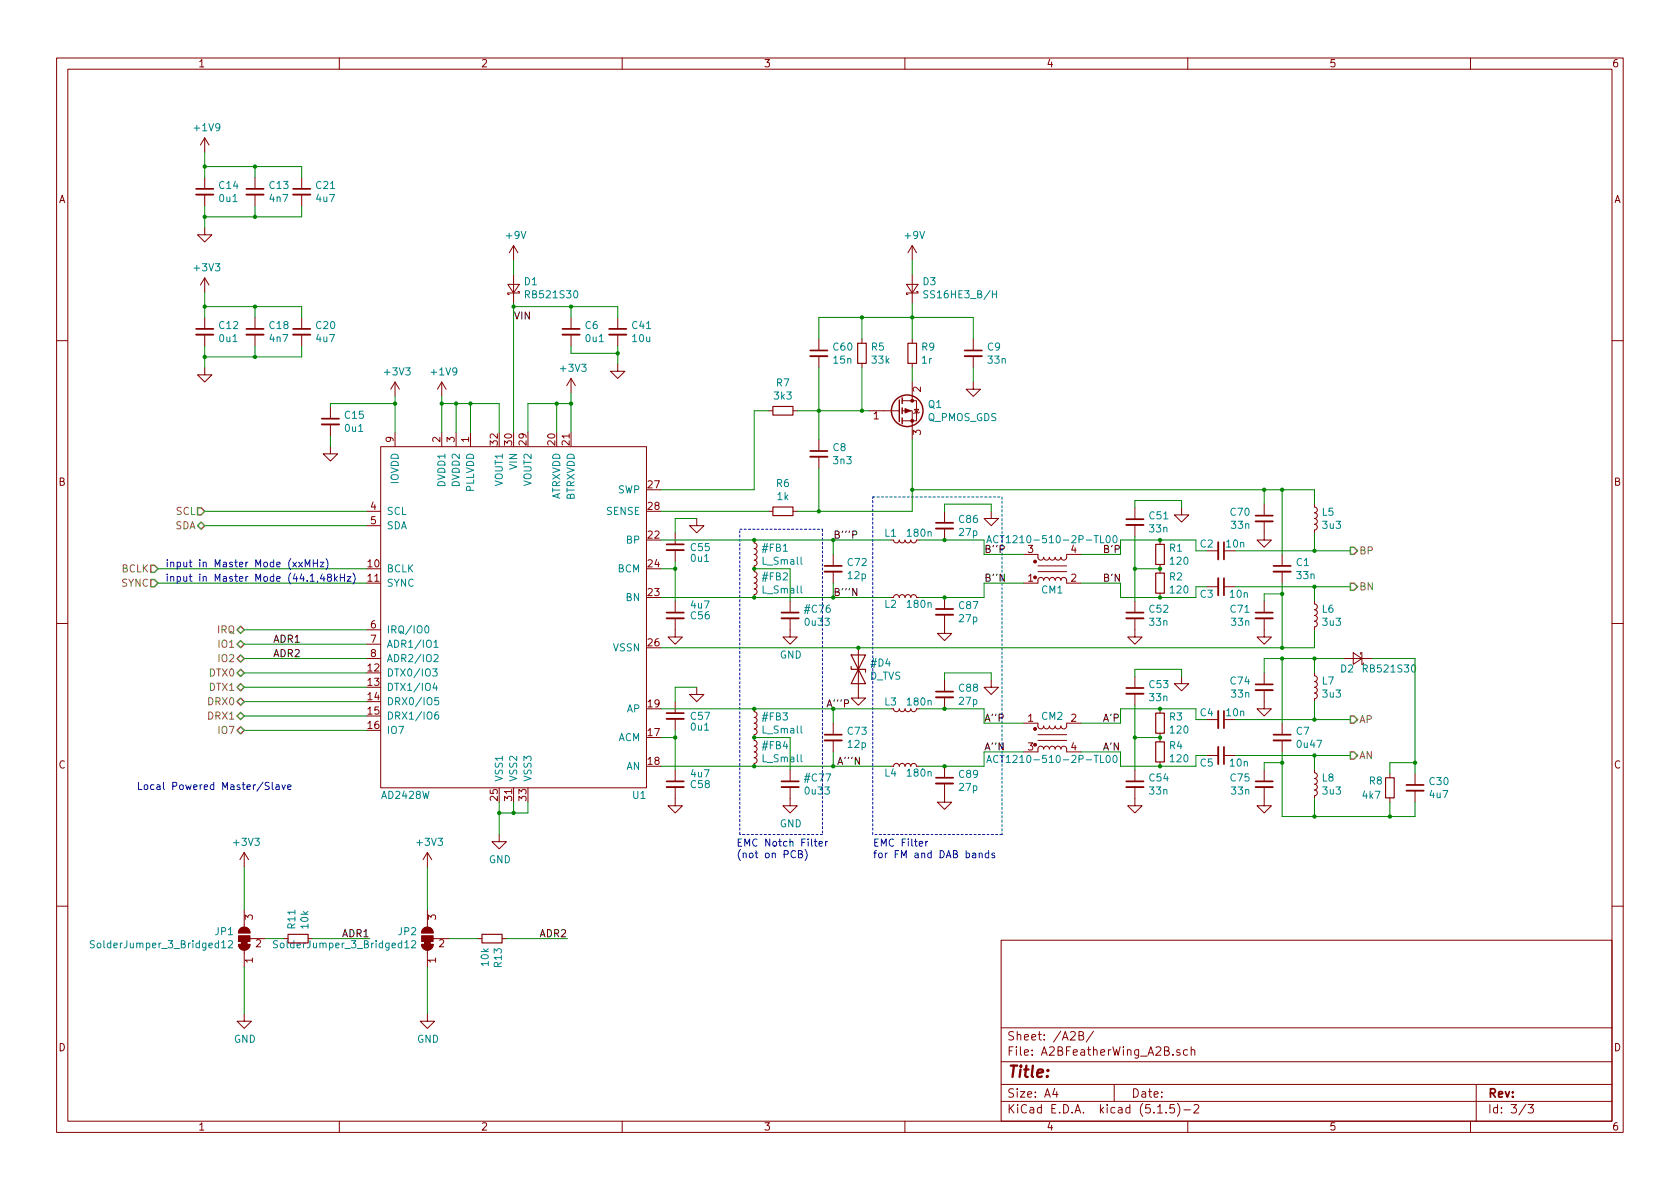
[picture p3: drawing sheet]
<svg xmlns="http://www.w3.org/2000/svg" width="297mm" height="210mm" viewBox="0 0 297 210" stroke-linecap="round" stroke-linejoin="round" font-family="sans-serif">
<g fill="none" stroke="#840000" stroke-width=".18">
<path d="M10 10.3h277v189.9h-277zM12 12.2h273v186.1h-273zM60 10.3v1.9M110 10.3v1.9M160 10.3v1.9M210 10.3v1.9M260 10.3v1.9M36.2 24.4l-.8 1.2M36.2 24.4v2.5M36.2 31.4v2M36.2 34.4v2M36.2 24.4l.8 1.2"/>
<path d="M45.1 31.4v2M45.1 34.4v2M53.3 31.4v2M53.3 34.4v2M36.2 40.3v1.2h1.3l-1.3 1.3-1.3-1.3h1.3M36.2 49.1v2.6M36.2 56.1v2.1M36.2 59.2v2M36.2 49.1l-.8 1.3M36.2 49.1l.8 1.3M45.1 56.1v2.1M45.1 59.2v2"/>
<path d="M53.3 56.1v2.1M53.3 59.2v2M89.8 50.3h2l-1 1.5zM90.8 43.4l-.8 1.3M90.8 43.4v2.6M90.8 48.5v5.1M90.8 43.4l.8 1.3M91.6 51.6h.2v.2h-2v.3h.2M101 56.1v2.1M101 59.2v2M109.2 56.1v2.1M109.2 59.2v2"/>
<path d="M144.8 59.9v2.1M152.4 59.9v.8M160.3 50.3h2l-1 1.5zM161.3 43.4v2.6M161.3 48.5v5.1M161.3 59.9v.8M161.3 43.4l-.8 1.3M161.3 43.4l.8 1.3M162.1 51.6h.2v.2h-2v.3h.2M172.1 59.9v2.1M10 60.2h2M36.2 65v1.3h1.3l-1.3 1.3-1.3-1.3h1.3"/>
<path d="M58.4 79v1.3h1.3l-1.3 1.2-1.3-1.2h1.3M58.4 72v2M58.4 75.1v2M67.3 79h47v60.3h-47zM69.8 67.6l-.7 1.2M69.8 67.6v2.5M69.8 76.4v2.6M69.8 67.6l.8 1.2M78.1 67.6l-.8 1.2M78.1 67.6v2.5M78.1 76.4v2.6M78.1 67.6l.8 1.2"/>
<path d="M80.6 76.4v2.6M83.2 76.4v2.6M101 66.9l-.8 1.3M101 66.9v2.6M101 66.9l.7 1.3M109.2 64.4v1.3h1.3l-1.3 1.2-1.3-1.2h1.3M135.9 72.6h.8M140.2 72.6h.8M144.8 63v2M144.8 77.7v2.1M152.4 64.3v.7M153.7 72.6h5.3"/>
<path d="M159.5 72.6h1.8v5.1M159.5 70.9h2.6v3.5h-2.6M161.3 64.3v.7M161.3 67.6v3.3M161.7 72.4h.7l-.3 .6zM162.6 72.9l-.2 .1h-.7l-.2 .1M172.1 67.6v1.2h1.3l-1.3 1.3-1.3-1.3h1.3M172.1 63v2M285 60.2h2M64.8 90.4h2.5M64.8 93h2.5M119.4 94.2v2.1"/>
<path d="M119.4 97.3v2M123.2 91.7v1.3h1.3l-1.3 1.2-1.3-1.2h1.3M133.3 95.5v.5l.4 .1 .2 .3-.2 .4-.4 .2 .4 .1 .2 .3-.2 .5-.4 .1 .4 .2 .2 .2-.2 .5-.4 .2 .4 .1 .2 .3-.2 .4-.4 .2v1l.4 .1 .2 .3-.2 .4-.4 .2 .4 .1 .2 .3-.2 .4-.4 .2 .4 .1 .2 .3-.2 .5-.4 .1 .4 .2 .2 .2-.2 .5-.4 .2v.5M135.9 90.4h.8M140.2 90.4h.8M144.8 80.8v2M147.3 98v2.1M158 95.5l.1 .3 .3 .2 .4-.1 .2-.4 .1 .3 .3 .2 .4-.1 .2-.4 .4 .5 .4-.1 .2-.4 .2 .4 .4 .1 .3-.2 .2-.3M167 90.4v2.1M167 93.5v2M175.3 90.4v1.3h1.2l-1.2 1.3-1.3-1.3h1.3M181 98h2.5v.7l.4 .4 .4-.1 .2-.5 .1 .4 .4 .2 .3-.1 .2-.5 .1 .4 .4 .2 .4-.1 .2-.5 .3 .5h.5l.2-.5 .2 .4 .4 .2 .4-.4v-.7h2.5"/>
<path d="M200.7 89.8v2M200.7 92.8v2.1M205.1 95.5v.8M205.1 99.8v1.5M208.9 89.8v1.3h1.3l-1.3 1.2-1.3-1.2h1.3M213.4 97.4h2M216.4 97.4h2M223.5 92.2v3.3h-1.3l1.3 1.3 1.3-1.3h-1.3M223.5 89.1v2.1M226.7 98v2.1M232.4 89.1v.6l.3 .1 .2 .3-.1 .4-.4 .2 .3 .1 .2 .3-.1 .4-.4 .2 .3 .1 .2 .3-.1 .4-.4 .2 .3 .1 .2 .3-.1 .4-.4 .2v.5M10 110.3h2"/>
<path d="M64.8 111.4h2.5M64.8 113.9h2.5M64.8 116.5h2.5M119.4 109.3v3.3h1.2l-1.2 1.3-1.3-1.3h1.3M119.4 106.3v2M139.7 109.3v3.3h1.3l-1.3 1.3-1.3-1.3h1.3M139.7 106.3v2M147.3 101.1v2M151.8 114.5v8.9h1.2l-1.2 1.3-1.3-1.3h1.3M158 105.7l.1-.4 .3-.1 .4 .1 .2 .4 .1-.4 .3-.1 .4 .1 .2 .4 .1-.4 .3-.1 .5 .1 .1 .4 .2-.4 .4-.1 .4 .2 .1 .3M167 108.7v3.3h1.3l-1.3 1.3-1.3-1.3h1.3M167 105.7v2"/>
<path d="M181 103.1h2.5v-.7l.4-.3 .5 .1 .1 .4 .2-.3 .2-.2 .5 .1 .1 .4 .2-.3 .3-.2 .4 .1 .2 .4 .1-.3 .3-.2 .4 .1 .2 .4 .2-.4 .4-.1 .4 .3v.7h2.5M183.5 101.1h5.1M183.5 100.1h5.1M200.7 109.3v3.3h1.2l-1.2 1.3-1.3-1.3h1.3M200.7 106.3v2M200.7 119.6v2.1M205.1 104.9v.8M208.9 119.6v1.3h1.3l-1.3 1.3-1.3-1.3h1.3M213.4 103.8h2M216.4 103.8h2M223.5 109.3v3.3h-1.3l1.3 1.3 1.3-1.3h-1.3M223.5 106.3v2"/>
<path d="M223.5 119v2M226.7 101.1v2M232.4 119v.5l.3 .1 .2 .3-.1 .4-.4 .2 .3 .1 .2 .3-.1 .5-.4 .1 .3 .2 .2 .2-.1 .5-.4 .1 .3 .2 .2 .3-.1 .4-.4 .2v.5M232.4 106.3v.5l.3 .1 .2 .3-.1 .4-.4 .2 .3 .1 .2 .3-.1 .5-.4 .1 .3 .2 .2 .2-.1 .5-.4 .1 .3 .2 .2 .3-.1 .4-.4 .2v.5M237.5 116.5h5.1M239.3 115.4l1.5 1.1-1.5 1zM240.5 115.7v-.3h.3v2.1h.2v-.3M285 110.3h2M119.4 139.2v3.3h1.2l-1.2 1.3-1.3-1.3h1.3M119.4 124.1v2M119.4 127.1v2.1M119.4 136.1v2.1"/>
<path d="M123.2 121.5v1.3h1.3l-1.3 1.3-1.3-1.3h1.3M133.3 125.3v.6l.4 .1 .2 .3-.2 .4-.4 .2 .4 .1 .2 .3-.2 .4-.4 .2 .4 .1 .2 .3-.2 .4-.4 .2 .4 .1 .2 .3-.2 .4-.4 .2v1l.4 .2 .2 .2-.2 .5-.4 .1 .4 .2 .2 .3-.2 .4-.4 .2 .4 .1 .2 .3-.2 .4-.4 .2 .4 .1 .2 .3-.2 .4-.4 .2v.5M139.7 139.2v3.3h1.3l-1.3 1.3-1.3-1.3h1.3M139.7 136.1v2.1M147.3 127.9v2M147.3 130.9v2.1M158 125.3l.1 .3 .3 .3 .4-.2 .2-.4 .1 .3 .3 .3 .4-.2 .2-.4 .4 .5 .4-.1 .2-.4 .2 .4 .4 .2 .3-.2 .2-.4M158 135.5l.1-.3 .3-.2 .4 .1 .2 .4 .1-.3 .3-.2 .4 .1 .2 .4 .1-.3 .3-.2 .5 .1 .1 .4 .2-.4 .4-.1 .4 .2 .1 .3M167 138.6v3.3h1.3l-1.3 1.2-1.3-1.2h1.3M167 120.3v2M167 123.3v2M167 135.5v2"/>
<path d="M175.3 120.3v1.2h1.2l-1.2 1.3-1.3-1.3h1.3M181 133h2.5v-.7l.4-.4 .5 .2 .1 .4 .2-.4 .2-.2 .5 .2 .1 .4 .2-.4 .3-.2 .4 .2 .2 .4 .1-.4 .3-.2 .4 .2 .2 .4 .2-.5 .4-.1 .4 .4v.7h2.5M181 127.9h2.5v.7l.4 .3 .4-.1 .2-.4 .1 .3 .4 .2 .3-.1 .2-.4 .1 .3 .4 .2 .4-.1 .2-.4 .3 .5 .5-.1 .2-.4 .2 .4 .4 .1 .4-.3v-.7h2.5M183.5 129.9h5.1M183.5 130.9h5.1M200.7 139.2v3.3h1.2l-1.2 1.3-1.3-1.3h1.3M200.7 122.7v2M200.7 136.1v2.1M205.1 125.3v.8M205.1 129.7v1.5M205.1 134.7v.8M213.4 127.2h2"/>
<path d="M213.4 133.6h2M216.4 127.2h2M216.4 133.6h2M223.5 122v3.3h-1.3l1.3 1.3 1.3-1.3h-1.3M223.5 139.2v3.3h-1.3l1.3 1.3 1.3-1.3h-1.3M223.5 136.1v2.1M226.7 127.9v2M226.7 130.9v2.1M232.4 136.1v.5l.3 .2 .2 .3-.1 .4-.4 .2 .3 .1 .2 .3-.1 .4-.4 .2 .3 .1 .2 .3-.1 .4-.4 .2 .3 .1 .2 .3-.1 .4-.4 .2v.5M245.7 136.8v.7M250.2 136.8v2M250.2 139.8v2.1"/>
<path d="M43.2 150.7l-.8 1.3M43.2 150.7v2.6M43.2 150.7l.7 1.3M75.6 150.7l-.8 1.3M75.6 150.7v2.6M75.6 150.7l.7 1.3M88.3 147.6v1.2h1.2l-1.2 1.3-1.3-1.3h1.3M245.7 141.1v.8M10 160.2h2M42.2 167h2a1.02 1.02 0 0 1-1 1 1.02 1.02 0 0 1-1-1zM42.4 164.3a1.02 1.02 0 0 1 1.1-.3 1.02 1.02 0 0 1 .7 1h-2zM43.2 179.3v1.3h1.2l-1.2 1.3-1.3-1.3h1.3"/>
<path d="M43.2 160.9v3.1M43.2 168v3.1M44.2 166h2.8M74.5 167h2.1a1.02 1.02 0 0 1-1 1 1.02 1.02 0 0 1-1.1-1zM74.8 164.3a1.02 1.02 0 0 1 1.1-.3 1.02 1.02 0 0 1 .7 1h-2.1zM75.6 179.3v1.3h1.2l-1.2 1.3-1.3-1.3h1.3M75.6 160.9v3.1M75.6 168v3.1M76.6 166h2.8M84.5 166h.7M88.8 166h.7M177 166.3h108v32h-108z"/>
<path d="M285 160.2h2M60 198.3v1.9M110 198.3v1.9M160 198.3v1.9M177 194.8h108M177 191.8h108M177 187.8h108M177 181.8h108M186.5 192.5l-.4 1h1M186.8 193v1M190.8 183.1l.7-.1v-.4l-.2-.2h-.5v1.5h.5l.3-.1v-.4l-.1-.2-.2-.1M193.3 182.3l-1.3 2"/>
<path d="M197 191.8v3M204.7 196.8h.8M206.2 196.7v.1M207.6 195.3h-.7l-.1 .7 .2-.1 .5 .1 .2 .2-.1 .5-.2 .1-.6-.1M208.2 195.1a1.71 1.71 0 0 1 0 2.3M208.6 185.7l-.3-.1-.2 .2v.2l.5 .2v.3h-.5M209.3 196.3h1.2M210 185.7l-.5-.1-.3 .3 .1 .6 .2 .1 .5-.1M210 198.3v1.9M210.6 185.7l.2-.1 .4 .1 .1 .9M210.6 185.1v1.5M211.1 195.5l.2-.2h.4l.3 .5-1 1h1"/>
<path d="M260 198.3v1.9M261 191.8v6.5M269.8 195.2l-1.2 2M270.2 195.3h.9l-.5 .6 .4 .1v.7l-.2 .1-.6-.1"/>
</g>
<g fill="none" stroke="#840000" stroke-width=".33">
<path d="M34.7 34.4h3M43.6 34.4h3M51.8 34.4h3.1M34.7 59.2h3M43.6 59.2h3M51.8 59.2h3.1M99.4 59.2h3.1M107.7 59.2h3M56.9 75.1h3M143.3 63h3M170.6 63h3M117.9 97.3h3"/>
<path d="M143.3 80.8h3M165.5 93.5h3M199.1 92.8h3.1M215.4 95.9v3M222 92.2h3M117.9 109.3h3M138.2 109.3h3M145.8 101.1h3M165.5 108.7h3M199.1 109.3h3.1M215.4 102.2v3.1M222 109.3h3"/>
<path d="M225.2 101.1h3M117.9 139.2h3M117.9 127.1h3M138.2 139.2h3M145.8 130.9h3M165.5 123.3h3M165.5 138.6h3M199.1 139.2h3.1M199.1 122.7h3.1M215.4 125.7v3.1M215.4 132.1v3M222 139.2h3"/>
<path d="M222 122h3M225.2 130.9h3M248.7 139.8h3"/>
</g>
<g fill="none" stroke="#840000" stroke-width=".3">
<path d="M34.7 33.4h3M43.6 33.4h3M51.8 33.4h3.1M34.7 58.2h3M43.6 58.2h3M51.8 58.2h3.1M99.4 58.2h3.1M107.7 58.2h3M56.9 74h3M143.3 62h3M143.3 79.8h3M170.6 62h3"/>
<path d="M117.9 96.3h3M165.5 92.5h3M199.1 91.8h3.1M216.4 95.9v3M222 91.2h3M117.9 108.3h3M138.2 108.3h3M145.8 100.1h3M165.5 107.7h3M199.1 108.3h3.1M216.4 102.2v3.1M222 108.3h3"/>
<path d="M225.2 100.1h3M117.9 138.2h3M117.9 126.1h3M138.2 138.2h3M145.8 129.9h3M165.5 122.3h3M165.5 137.5h3M199.1 138.2h3.1M199.1 121.7h3.1M216.4 125.7v3.1M216.4 132.1v3M222 138.2h3"/>
<path d="M222 121h3M225.2 129.9h3M248.7 138.8h3"/>
</g>
<g fill="none" stroke="#840000" stroke-width=".2">
<path d="M136.7 71.9h3.5v1.5h-3.5zM151.6 60.7h1.6v3.6h-1.6zM160.5 60.7h1.6v3.6h-1.6zM136.7 89.7h3.5v1.5h-3.5zM204.3 96.3h1.6v3.5h-1.6zM150.5 115.8h2.5l-1.2 2.6zM150.5 117.9v.5h2.5v.5M151.8 118.4l1.2 2.5h-2.5zM204.3 101.3h1.6v3.6h-1.6zM204.3 126.1h1.6v3.6h-1.6zM204.3 131.2h1.6v3.5h-1.6zM245 137.5h1.5v3.6h-1.5z"/>
<path d="M50.9 165.2h3.6v1.5h-3.6zM85.2 165.2h3.6v1.5h-3.6z"/>
</g>
<g fill="#840000" stroke="#840000" stroke-width=".18">
<path d="M160 72.3l1 .3-1 .4z"/>
<path d="M74.5 167h2.1a1.02 1.02 0 0 1-1 1 1.02 1.02 0 0 1-1.1-1z"/>
<path d="M74.8 164.3a1.02 1.02 0 0 1 1.1-.3 1.02 1.02 0 0 1 .7 1h-2.1z"/>
<path d="M75.1 166.5h1v.5h-1z"/>
<path d="M74.5 165.5h2.1v1h-2.1z"/>
<path d="M42.2 167h2a1.02 1.02 0 0 1-1 1 1.02 1.02 0 0 1-1-1z"/>
<path d="M42.4 164.3a1.02 1.02 0 0 1 1.1-.3 1.02 1.02 0 0 1 .7 1h-2z"/>
<path d="M42.7 166.5h1v.5h-1z"/>
<path d="M42.2 165.5h2v1h-2z"/>
<circle cx="183" cy="99.3" r=".25"/>
<circle cx="183" cy="102.1" r=".25"/>
<circle cx="183" cy="128.9" r=".25"/>
<circle cx="161.3" cy="74.4" r=".25"/>
<circle cx="161.3" cy="70.9" r=".25"/>
</g>
<g fill="none" stroke="#008484" stroke-width=".18">
<path d="M164 51.5l-.4-.1-.2 .1v.4l.5 .2 .1 .3-.2 .3-.5-.1M175.5 52h.7M176.2 51.4v1.3M174.5 96l.4-1.3 .4 1.3M174.6 95.6h.6M176.5 94.8a.6 .6 0 0 0-.9 .5 .6 .6 0 0 0 .6 .7l.3-.1M195.7 94.8l.2-.1a.67 .67 0 0 1 .4 .6 .67 .67 0 0 1-.4 .7l-.3-.5zM197 94.8l.1-.1a.67 .67 0 0 1 .4 .6 .67 .67 0 0 1-.4 .7 .83 .83 0 0 1-.1-1.2zM75.2 110.8l.2-.1a.69 .69 0 0 1 .4 .6 .69 .69 0 0 1-.4 .6l-.2-.2-.1-.3zM76.5 118.3h.8l-.4 .5 .3 .1 .1 .4-.3 .3-.5-.2M76.7 113.6l.4-.4v1.3M76.7 115.9l.5-.2 .3 .4-.8 .9h.8"/>
<path d="M76.7 114.5h.8M76.9 120.8l-.3 .9h.7M77.2 121.3v.8M77.5 125.9l-.4 .1a.87 .87 0 0 0 0 1.2l.4-.2v-.5l-.4-.1-.2 .2M77.5 123.4h-.6v.6l.1-.2 .5 .1v.6l-.2 .1-.4-.1M174.5 134.8l.4-1.2 .4 1.2M174.6 134.5h.6M176.5 133.7a.6 .6 0 0 0-.9 .4 .6 .6 0 0 0 .6 .7l.3-.1M195.7 133.7l.2-.1a.67 .67 0 0 1 .4 .6 .67 .67 0 0 1-.4 .6l-.3-.4zM197 133.6h.1a.67 .67 0 0 1 .4 .6 .67 .67 0 0 1-.4 .6 .83 .83 0 0 1-.1-1.2zM16.7 166.4l-.5-.1-.2 .2v.2l.1 .2 .5 .2 .1 .3-.3 .2h-.4M39.2 166.7l.3-.4v1.3"/>
<path d="M39.2 167.6h.7M40.4 166.5l.5-.2 .2 .4-.8 .9h.8M49.1 166.4l-.5-.1-.2 .2-.1 .2 .2 .2 .4 .2 .2 .3-.3 .2h-.5M71.6 166.7l.3-.4v1.3M71.6 167.6h.7M72.8 166.5l.5-.2 .2 .4-.8 .9h.8"/>
</g>
<g fill="none" stroke="#840000" stroke-width=".25">
<path d="M159 70.7v3.8M159.5 70.4v1M159.5 72.1v1M159.5 73.9v1"/>
<circle cx="160.4" cy="72.6" r="2.79"/>
</g>
<path d="M130.8 93.6h14.6M145.4 93.6v54M154.3 87.9h22.9M177.2 87.9v59.7M130.8 147.6v-54M145.4 147.6h-14.6M154.3 147.6v-59.7M177.2 147.6h-22.9" fill="none" stroke="#0000c2" stroke-width=".18" stroke-dasharray=".4 .4"/>
<g fill="none" stroke="#008400" stroke-width=".18">
<path d="M36.2 29.5h17.1v1.9M36.2 26.9v4.5M36.2 36.4v3.9M45.1 29.5v1.9M45.1 36.4v1.9M53.3 36.4v1.9h-17.1M36.2 54.2h17.1v1.9M36.2 51.7v4.4M45.1 54.2v1.9M90.8 54.2h18.4v1.9M90.8 46v2.5M90.8 53.6v22.8"/>
<path d="M101 54.2v1.9M144.8 59.9v-3.8h27.3v3.8M152.4 56.1v3.8M161.3 46v2.5M161.3 53.6v6.3M36.2 61.2v3.8M45.1 61.2v1.9M53.3 61.2v1.9h-17.1M58.4 77.1v1.9M69.8 71.4h-11.4v.6M69.8 70.1v6.3M78.1 71.4h10.2v5"/>
<path d="M78.1 70.1v6.3M80.6 71.4v5M83.2 71.4v5M98.4 71.4v5M101 61.2v1.3h8.2M101 69.5v6.9M101 71.4h-7.7v5M109.2 61.2v3.2M135.9 72.6h-2.6v14h-16.5M141 72.6h12.7M144.8 65v12.7M152.4 65v7.6"/>
<path d="M161.3 77.7v12.7h-20.3M161.3 65v2.6M172.1 65v2.6M36.2 93h28.6M36.2 90.4h28.6M116.8 90.4h19.1M116.8 95.5h40.7M119.4 99.3v7M123.2 91.7h-3.8v2.5M144.8 82.8v7.6M147.3 95.5v2.5M161.3 86.6h71.1v2.5"/>
<path d="M162.6 95.5h11.4v2.5h7M167 90.4v-1.3h8.3v1.3M200.7 89.8v-1.3h8.2v1.3M200.7 94.9v11.4M213.4 97.4h-1.9v-1.9h-13.4v2.5h-7M218.4 97.4h20.4M223.5 86.6v2.5M226.7 86.6v11.4M232.4 94.2v3.2M27.9 103.1h36.9M27.9 100.6h36.9M43.2 116.5h21.6"/>
<path d="M43.2 119h21.6M43.2 113.9h21.6M43.2 111.4h21.6M116.8 100.6h2.6M116.8 105.7h40.7M133.3 100.6h6.4v5.7M147.3 103.1v2.6M181 103.1h-7v2.6h-11.4M191.1 103.1h7v2.6h13.4v-1.9h1.9M200.7 100.6h4.4M200.7 119.6v-1.2h8.2v1.2M218.4 103.8h20.4"/>
<path d="M226.7 103.1v11.4M226.7 116.5v11.4M226.7 105h-3.2v1.3M232.4 103.8v2.5M232.4 111.4v3.1h-115.6M232.4 116.5v2.5M237.5 116.5h-14v2.5M242.6 116.5h7.6v20.3M43.2 129.2h21.6M43.2 126.6h21.6M43.2 124.1h21.6M43.2 121.5h21.6"/>
<path d="M116.8 125.3h40.7M116.8 135.5h40.7M116.8 130.4h2.6M119.4 129.2v6.9M123.2 121.5h-3.8v2.6M133.3 130.4h6.4v5.7M147.3 125.3v2.6M147.3 133v2.5M162.6 125.3h11.4v2.6h7M167 120.3v-1.3h8.3v1.3M181 133h-7v2.5h-11.4M191.1 133h7v2.5h13.4v-1.9h1.9"/>
<path d="M200.7 124.7v11.4M200.7 130.4h4.4M213.4 127.2h-1.9v-1.9h-13.4v2.6h-7M218.4 133.6h20.4M218.4 127.2h20.4M226.7 134.9h-3.2v1.2M226.7 133v11.4h23.5v-2.5M232.4 124.1v3.1M232.4 133.6v2.5M250.2 134.9h-4.5v1.9M43.2 153.3v7.6M75.6 153.3v7.6"/>
<path d="M88.3 141.9v5.7M90.8 141.9v1.9M93.3 141.9v1.9h-5M232.4 141.2v3.2M245.7 141.9v2.5M43.2 171.1v8.2M47 166h3.2M55.2 166h10.2M75.6 171.1v8.2M79.4 166h5.1M89.5 166h10.8"/>
</g>
<g fill="none" stroke="#848400" stroke-width=".25">
<path d="M26.7 99.9h.6l.6 .7-.6 .6h-.6zM34.9 89.8h.7l.6 .6-.6 .7h-.7zM34.9 93l.7-.7 .6 .7-.6 .6zM238.8 96.8h.6l.6 .6-.6 .6h-.6zM26.7 102.5h.6l.6 .6-.6 .7h-.6zM41.9 111.4l.6-.7 .7 .7-.7 .6zM41.9 116.5l.6-.7 .7 .7-.7 .6zM41.9 119l.6-.6 .7 .6-.7 .6zM42.5 113.3l.7 .6-.7 .6-.6-.6zM238.8 103.1h.6l.6 .7-.6 .6h-.6zM41.9 121.5l.6-.6 .7 .6-.7 .7zM41.9 124.1l.6-.7 .7 .7-.7 .6z"/>
<path d="M41.9 126.6l.6-.6 .7 .6-.7 .6zM41.9 129.2l.6-.7 .7 .7-.7 .6zM238.8 126.6h.6l.6 .6-.6 .7h-.6zM238.8 133h.6l.6 .6-.6 .6h-.6z"/>
</g>
<path d="M150.8 94.6l.6-.1v-.5l-.1-.1h-.5v1.3M176.8 97.1l.6-.1 .2-.1-.1-.3-.2-.2h-.5v1.3M151.5 104.1v1.2l-.7-1.2v1.2M149.3 124.4h.6l.1-.5-.2-.2h-.5v1.3M151.9 133.9v1.3l-.7-1.3v1.3" fill="none" stroke="#000" stroke-width=".18"/>
<g fill="none" stroke="#0000c2" stroke-width=".18">
<path d="M52.8 99.4l.7 .8M53.5 99.4l-.7 .8M55.4 99v1.2M55.4 99.6h.7M56.1 99v1.2M56.6 99.4h.7l-.7 .8h.7M57.6 98.8a1.47 1.47 0 0 1 0 1.9M53.9 100.2v-1.2l.5 .9 .4-.9v1.2M57 101.5l-.3 .9h.8M57.3 101.9v.9M58.1 102.1l-.2-.2v-.3l.2-.1 .4 .1v.3l-.5 .2-.1 .2v.3l.2 .2 .4-.1 .1-.1-.1-.4-.1-.1M59.2 101.5v1.3"/>
<path d="M59.3 102.3l.3 .5M59.6 101.9l-.4 .5M60.2 101.5v1.3M60.2 102.1h.7M60.9 101.5v1.3M61.4 101.9h.7l-.7 .9h.7M62.4 101.3a1.4 1.4 0 0 1 0 2M47.6 138.4l-.5-.1-.2 .3 .1 .3 .5 .2v.4l-.2 .1h-.4M48.1 138.3v1.1l.2 .2M48.8 138.8h.5l.1 .8M49.4 139.1h-.5l-.2 .2 .2 .3h.5M49.8 138.8l.3 .8 .3-.8"/>
<path d="M50.9 139.2l.6-.1-.1-.3h-.3l-.2 .2v.6h.5M141.2 151h.5l.2-.2-.1-.3-.6-.1v1.3h.5l.2-.1v-.3l-.3-.3M142.3 150.2a1.47 1.47 0 0 1 0 2M144 148.8h.4M144.1 148.4v1l.3 .2M144.8 149.2l.6-.1v-.3h-.4l-.2 .2 .1 .6h.5M146 148.8v.8M146.3 148.8h-.2l-.1 .2M163.7 148.8v.8M164 148.8l-.3 .2M173.1 151l.2-.2 .3 .1 .1 .8M173.1 150.8v.9"/>
<path d="M174.8 150.9l-.4-.1-.2 .3 .1 .5h.5M174.8 150.4v1.3M175.8 150.9l-.3-.1-.1 .2v.2l.4 .1v.3h-.4"/>
</g>
<g fill="#008400" stroke="#008400" stroke-width=".25">
<circle cx="232.4" cy="127.2" r=".25"/>
<circle cx="80.6" cy="71.4" r=".25"/>
<circle cx="232.4" cy="133.6" r=".25"/>
<circle cx="200.7" cy="130.4" r=".25"/>
<circle cx="45.1" cy="29.5" r=".25"/>
<circle cx="205.1" cy="130.4" r=".25"/>
<circle cx="205.1" cy="105.7" r=".25"/>
<circle cx="109.2" cy="62.5" r=".25"/>
<circle cx="161.3" cy="56.1" r=".25"/>
<circle cx="200.7" cy="100.6" r=".25"/>
<circle cx="205.1" cy="100.6" r=".25"/>
<circle cx="133.3" cy="135.5" r=".25"/>
<circle cx="152.4" cy="56.1" r=".25"/>
<circle cx="133.3" cy="130.4" r=".25"/>
<circle cx="232.4" cy="97.4" r=".25"/>
<circle cx="226.7" cy="114.5" r=".25"/>
<circle cx="98.4" cy="71.4" r=".25"/>
<circle cx="205.1" cy="125.3" r=".25"/>
<circle cx="205.1" cy="135.5" r=".25"/>
<circle cx="151.8" cy="114.5" r=".25"/>
<circle cx="101" cy="71.4" r=".25"/>
<circle cx="226.7" cy="86.6" r=".25"/>
<circle cx="226.7" cy="105" r=".25"/>
<circle cx="36.2" cy="29.5" r=".25"/>
<circle cx="78.1" cy="71.4" r=".25"/>
<circle cx="36.2" cy="38.3" r=".25"/>
<circle cx="232.4" cy="103.8" r=".25"/>
<circle cx="223.5" cy="86.6" r=".25"/>
<circle cx="83.2" cy="71.4" r=".25"/>
<circle cx="45.1" cy="38.3" r=".25"/>
<circle cx="205.1" cy="95.5" r=".25"/>
<circle cx="90.8" cy="143.8" r=".25"/>
<circle cx="167" cy="95.5" r=".25"/>
<circle cx="226.7" cy="116.5" r=".25"/>
<circle cx="167" cy="125.3" r=".25"/>
<circle cx="88.3" cy="143.8" r=".25"/>
<circle cx="232.4" cy="144.4" r=".25"/>
<circle cx="133.3" cy="105.7" r=".25"/>
<circle cx="250.2" cy="134.9" r=".25"/>
<circle cx="133.3" cy="100.6" r=".25"/>
<circle cx="232.4" cy="116.5" r=".25"/>
<circle cx="245.7" cy="144.4" r=".25"/>
<circle cx="147.3" cy="135.5" r=".25"/>
<circle cx="133.3" cy="95.5" r=".25"/>
<circle cx="119.4" cy="100.6" r=".25"/>
<circle cx="36.2" cy="63.1" r=".25"/>
<circle cx="167" cy="105.7" r=".25"/>
<circle cx="161.3" cy="86.6" r=".25"/>
<circle cx="69.8" cy="71.4" r=".25"/>
<circle cx="144.8" cy="90.4" r=".25"/>
<circle cx="167" cy="135.5" r=".25"/>
<circle cx="133.3" cy="125.3" r=".25"/>
<circle cx="45.1" cy="54.2" r=".25"/>
<circle cx="226.7" cy="134.9" r=".25"/>
<circle cx="119.4" cy="130.4" r=".25"/>
<circle cx="36.2" cy="54.2" r=".25"/>
<circle cx="90.8" cy="54.2" r=".25"/>
<circle cx="152.4" cy="72.6" r=".25"/>
<circle cx="45.1" cy="63.1" r=".25"/>
<circle cx="101" cy="54.2" r=".25"/>
<circle cx="144.8" cy="72.6" r=".25"/>
</g>
<text font-size="2.8" fill="#840000" x="178" y="190.5">Title:</text>
<g font-size="2.1" fill="#840000">
<text x="178" y="184">Sheet: /A2B/</text>
<text x="178" y="186.7">File: A2BFeatherWing_A2B.sch</text>
<text x="178" y="196.9">KiCad E.D.A. kicad (5.1.5)-2</text>
<text x="178" y="194.1">Size: A4</text>
<text x="200" y="194.1">Date:</text>
<text x="263" y="194.1">Rev:</text>
<text x="263" y="196.9">Id: 3/3</text>
</g>
<g font-size="1.8" fill="#840000">
<text x="35" y="11.9">1</text>
<text x="85" y="11.9">2</text>
<text x="135" y="11.9">3</text>
<text x="185" y="11.9">4</text>
<text x="235" y="11.9">5</text>
<text x="285" y="11.9">6</text>
<text x="10.4" y="35.9">A</text>
<text x="285.4" y="35.9">A</text>
<text x="162.8" y="69.3" transform="rotate(-90 162.8 69.3)">2</text>
<text x="154.5" y="74.2">1</text>
<text x="162.8" y="76.9" transform="rotate(-90 162.8 76.9)">3</text>
<text x="69.6" y="78.2" transform="rotate(-90 69.6 78.2)">9</text>
<text x="77.9" y="78.2" transform="rotate(-90 77.9 78.2)">2</text>
<text x="80.4" y="78.2" transform="rotate(-90 80.4 78.2)">3</text>
<text x="82.9" y="78.2" transform="rotate(-90 82.9 78.2)">1</text>
<text x="88" y="78.7" transform="rotate(-90 88 78.7)">32</text>
<text x="90.6" y="78.7" transform="rotate(-90 90.6 78.7)">30</text>
<text x="93.1" y="78.7" transform="rotate(-90 93.1 78.7)">29</text>
<text x="98.2" y="78.7" transform="rotate(-90 98.2 78.7)">20</text>
<text x="100.7" y="78.7" transform="rotate(-90 100.7 78.7)">21</text>
<text x="10.4" y="85.9">B</text>
<text x="114.6" y="86.4">27</text>
<text x="285.4" y="85.9">B</text>
<text x="65.6" y="90.2">4</text>
<text x="65.6" y="92.7">5</text>
<text x="114.6" y="95.2">22</text>
<text x="114.6" y="90.2">28</text>
<text x="65.1" y="100.3">10</text>
<text x="114.6" y="100.3">24</text>
<text x="181.8" y="97.8">3</text>
<text x="189.4" y="97.8">4</text>
<text x="65.1" y="102.9">11</text>
<text x="114.6" y="105.4">23</text>
<text x="181.8" y="102.9">1</text>
<text x="189.4" y="102.9">2</text>
<text x="65.6" y="111.1">6</text>
<text x="65.6" y="113.7">7</text>
<text x="65.1" y="118.7">12</text>
<text x="65.6" y="116.2">8</text>
<text x="114.6" y="114.3">26</text>
<text x="65.1" y="121.3">13</text>
<text x="65.1" y="123.8">14</text>
<text x="114.6" y="125.1">19</text>
<text x="65.1" y="126.4">15</text>
<text x="65.1" y="128.9">16</text>
<text x="114.6" y="130.2">17</text>
<text x="181.8" y="127.6">1</text>
<text x="189.4" y="127.6">2</text>
<text x="10.4" y="135.9">C</text>
<text x="114.6" y="135.2">18</text>
<text x="181.8" y="132.7">3</text>
<text x="189.4" y="132.7">4</text>
<text x="285.4" y="135.9">C</text>
<text x="88" y="141.5" transform="rotate(-90 88 141.5)">25</text>
<text x="90.6" y="141.5" transform="rotate(-90 90.6 141.5)">31</text>
<text x="93.1" y="141.5" transform="rotate(-90 93.1 141.5)">33</text>
<text x="44.7" y="162.7" transform="rotate(-90 44.7 162.7)">3</text>
<text x="45.2" y="167.5">2</text>
<text x="49.2" y="167.7">SolderJumper_3_Bridged12</text>
<text x="77.1" y="162.7" transform="rotate(-90 77.1 162.7)">3</text>
<text x="77.6" y="167.5">2</text>
<text x="44.7" y="170.3" transform="rotate(-90 44.7 170.3)">1</text>
<text x="77.1" y="170.3" transform="rotate(-90 77.1 170.3)">1</text>
<text x="10.4" y="185.9">D</text>
<text x="285.4" y="185.9">D</text>
<text x="35" y="199.9">1</text>
<text x="85" y="199.9">2</text>
<text x="135" y="199.9">3</text>
<text x="185" y="199.9">4</text>
<text x="235" y="199.9">5</text>
<text x="285" y="199.9">6</text>
</g>
<g font-size="1.8" fill="#008484">
<text x="34.5" y="23.2">+1V9</text>
<text x="38.8" y="33.4">C14</text>
<text x="38.9" y="35.7">0u1</text>
<text x="47.7" y="33.4">C13</text>
<text x="47.8" y="35.7">4n7</text>
<text x="56" y="33.4">C21</text>
<text x="56" y="35.7">4u7</text>
<text x="34.5" y="48">+3V3</text>
<text x="89.6" y="42.3">+9V</text>
<text x="160.1" y="42.3">+9V</text>
<text x="92.7" y="50.4">D1</text>
<text x="93.2" y="52.8">RB521S30</text>
<text x="163.2" y="50.4">D3</text>
<text x="163.9" y="52.8">SS16HE3_B/H</text>
<text x="38.8" y="58.2">C12</text>
<text x="47.7" y="58.2">C18</text>
<text x="56" y="58.2">C20</text>
<text x="103.5" y="58.2">C6</text>
<text x="111.8" y="58.2">C41</text>
<text x="38.9" y="60.5">0u1</text>
<text x="47.8" y="60.5">4n7</text>
<text x="56" y="60.5">4u7</text>
<text x="99.3" y="65.8">+3V3</text>
<text x="103.6" y="60.5">0u1</text>
<text x="111.9" y="60.5">10u</text>
<text x="147.4" y="62">C60</text>
<text x="147.4" y="64.3">15n</text>
<text x="154.1" y="62">R5</text>
<text x="154.2" y="64.3">33k</text>
<text x="163" y="62">R9</text>
<text x="163" y="64.3">1r</text>
<text x="174.6" y="62">C9</text>
<text x="174.8" y="64.3">33n</text>
<text x="68.1" y="66.4">+3V3</text>
<text x="76.4" y="66.4">+1V9</text>
<text x="137" y="70.7">3k3</text>
<text x="137.3" y="68.3">R7</text>
<text x="61" y="74.1">C15</text>
<text x="61.1" y="76.4">0u1</text>
<text x="164" y="74.5">Q_PMOS_GDS</text>
<text x="164.2" y="72.2">Q1</text>
<text x="91.4" y="83" transform="rotate(-90 91.4 83)">VIN</text>
<text x="147.3" y="79.8">C8</text>
<text x="147.4" y="82.1">3n3</text>
<text x="70.5" y="85.6" transform="rotate(-90 70.5 85.6)">IOVDD</text>
<text x="78.7" y="86" transform="rotate(-90 78.7 86)">DVDD1</text>
<text x="81.3" y="86" transform="rotate(-90 81.3 86)">DVDD2</text>
<text x="83.8" y="87.1" transform="rotate(-90 83.8 87.1)">PLLVDD</text>
<text x="88.9" y="85.9" transform="rotate(-90 88.9 85.9)">VOUT1</text>
<text x="94" y="85.9" transform="rotate(-90 94 85.9)">VOUT2</text>
<text x="99.1" y="88.6" transform="rotate(-90 99.1 88.6)">ATRXVDD</text>
<text x="101.6" y="88.6" transform="rotate(-90 101.6 88.6)">BTRXVDD</text>
<text x="109.2" y="87.2">SWP</text>
<text x="137.3" y="86.1">R6</text>
<text x="137.5" y="88.4">1k</text>
<text x="68.3" y="91.1">SCL</text>
<text x="68.3" y="93.6">SDA</text>
<text x="107.3" y="91.1">SENSE</text>
<text x="156.5" y="94.9">L1</text>
<text x="160.6" y="94.9">180n</text>
<text x="169.6" y="92.5">C86</text>
<text x="169.7" y="94.8">27p</text>
<text x="203.3" y="91.8">C51</text>
<text x="203.3" y="94.2">33n</text>
<text x="217.6" y="91.2">C70</text>
<text x="217.8" y="93.5">33n</text>
<text x="233.8" y="91.2">L5</text>
<text x="234" y="93.5">3u3</text>
<text x="68.3" y="101.2">BCLK</text>
<text x="109.2" y="101.2">BCM</text>
<text x="110.8" y="96.1">BP</text>
<text x="122.2" y="97.5">C55</text>
<text x="122.3" y="99.4">0u1</text>
<text x="134.9" y="97.6">#FB1</text>
<text x="135" y="99.9">L_Small</text>
<text x="149.9" y="100.1">C72</text>
<text x="176.8" y="96.1">ACT1210-510-2P-TL00</text>
<text x="206.8" y="97.6">R1</text>
<text x="207" y="99.9">120</text>
<text x="212.2" y="96.8">C2</text>
<text x="216.9" y="96.8">10n</text>
<text x="229.2" y="100.1">C1</text>
<text x="68.3" y="103.8">SYNC</text>
<text x="110.7" y="106.3">BN</text>
<text x="122.3" y="107.6">4u7</text>
<text x="134.9" y="102.6">#FB2</text>
<text x="135" y="104.9">L_Small</text>
<text x="150" y="102.4">12p</text>
<text x="156.5" y="107.5">L2</text>
<text x="160.6" y="107.5">180n</text>
<text x="169.6" y="107.7">C87</text>
<text x="184.2" y="104.9">CM1</text>
<text x="206.8" y="102.6">R2</text>
<text x="207" y="104.9">120</text>
<text x="212.2" y="105.7">C3</text>
<text x="217.6" y="105.7">10n</text>
<text x="229.4" y="102.4">33n</text>
<text x="68.3" y="112">IRQ/IO0</text>
<text x="122.2" y="109.5">C56</text>
<text x="142.5" y="108.4">#C76</text>
<text x="142.5" y="110.7">0u33</text>
<text x="169.7" y="110">27p</text>
<text x="203.3" y="108.4">C52</text>
<text x="203.3" y="110.7">33n</text>
<text x="217.6" y="108.4">C71</text>
<text x="217.8" y="110.7">33n</text>
<text x="233.8" y="108.4">L6</text>
<text x="234" y="110.7">3u3</text>
<text x="68.3" y="119.6">DTX0/IO3</text>
<text x="68.3" y="114.5">ADR1/IO1</text>
<text x="68.3" y="117.1">ADR2/IO2</text>
<text x="108.5" y="115.2">VSSN</text>
<text x="137.9" y="116.5">GND</text>
<text x="154.1" y="117.9">#D4</text>
<text x="237.1" y="118.9">D2</text>
<text x="241.3" y="118.9">RB521S30</text>
<text x="68.3" y="122.2">DTX1/IO4</text>
<text x="68.3" y="124.7">DRX0/IO5</text>
<text x="110.8" y="126">AP</text>
<text x="153.7" y="120.2">D_TVS</text>
<text x="156.5" y="124.8">L3</text>
<text x="160.6" y="124.8">180n</text>
<text x="169.6" y="122.3">C88</text>
<text x="169.7" y="124.6">27p</text>
<text x="203.3" y="121.7">C53</text>
<text x="203.3" y="124">33n</text>
<text x="217.6" y="121.1">C74</text>
<text x="217.8" y="123.4">33n</text>
<text x="233.8" y="121.1">L7</text>
<text x="234" y="123.4">3u3</text>
<text x="68.3" y="127.2">DRX1/IO6</text>
<text x="68.3" y="129.8">IO7</text>
<text x="109.2" y="131.1">ACM</text>
<text x="122.2" y="127.3">C57</text>
<text x="122.3" y="129.2">0u1</text>
<text x="134.9" y="127.4">#FB3</text>
<text x="135" y="129.7">L_Small</text>
<text x="149.9" y="129.9">C73</text>
<text x="184.2" y="127.3">CM2</text>
<text x="206.8" y="127.4">R3</text>
<text x="207" y="129.7">120</text>
<text x="212.2" y="126.7">C4</text>
<text x="216.9" y="126.7">10n</text>
<text x="229.2" y="129.9">C7</text>
<text x="110.7" y="136.1">AN</text>
<text x="122.3" y="137.5">4u7</text>
<text x="134.9" y="132.5">#FB4</text>
<text x="135" y="134.8">L_Small</text>
<text x="150" y="132.3">12p</text>
<text x="156.5" y="137.3">L4</text>
<text x="160.6" y="137.3">180n</text>
<text x="169.6" y="137.6">C89</text>
<text x="176.8" y="134.9">ACT1210-510-2P-TL00</text>
<text x="206.8" y="132.5">R4</text>
<text x="207" y="134.8">120</text>
<text x="212.2" y="135.6">C5</text>
<text x="217.6" y="135.6">10n</text>
<text x="229.5" y="132.3">0u47</text>
<text x="67.6" y="141.3">AD2428W</text>
<text x="88.9" y="138.3" transform="rotate(-90 88.9 138.3)">VSS1</text>
<text x="91.4" y="138.3" transform="rotate(-90 91.4 138.3)">VSS2</text>
<text x="94" y="138.3" transform="rotate(-90 94 138.3)">VSS3</text>
<text x="111.9" y="141.3">U1</text>
<text x="122.2" y="139.4">C58</text>
<text x="142.5" y="138.2">#C77</text>
<text x="142.5" y="140.5">0u33</text>
<text x="169.7" y="139.9">27p</text>
<text x="203.3" y="138.2">C54</text>
<text x="203.3" y="140.5">33n</text>
<text x="217.6" y="138.2">C75</text>
<text x="217.8" y="140.5">33n</text>
<text x="233.8" y="138.2">L8</text>
<text x="234" y="140.5">3u3</text>
<text x="241" y="141.3">4k7</text>
<text x="242.1" y="138.7">R8</text>
<text x="252.8" y="138.8">C30</text>
<text x="252.9" y="141.1">4u7</text>
<text x="41.5" y="149.6">+3V3</text>
<text x="73.9" y="149.6">+3V3</text>
<text x="137.9" y="146.3">GND</text>
<text x="86.4" y="152.6">GND</text>
<text x="16.8" y="167.7">SolderJumper_3_Bridged12</text>
<text x="38.1" y="165.4">JP1</text>
<text x="52.2" y="164.2" transform="rotate(-90 52.2 164.2)">R11</text>
<text x="54.5" y="164.2" transform="rotate(-90 54.5 164.2)">10k</text>
<text x="70.5" y="165.4">JP2</text>
<text x="86.4" y="170.8" transform="rotate(-90 86.4 170.8)">10k</text>
<text x="88.7" y="171" transform="rotate(-90 88.7 171)">R13</text>
<text x="41.4" y="184.4">GND</text>
<text x="73.7" y="184.4">GND</text>
</g>
<g font-size="1.8">
<text x="90.8" y="56.5">VIN</text>
<text x="174" y="97.8">B''P</text>
<text x="194.9" y="97.8">B'P</text>
<text x="174" y="102.9">B''N</text>
<text x="194.9" y="102.9">B'N</text>
<text x="48.3" y="113.7">ADR1</text>
<text x="48.3" y="116.2">ADR2</text>
<text x="174" y="127.6">A''P</text>
<text x="194.9" y="127.6">A'P</text>
<text x="148" y="135.2">A'''N</text>
<text x="174" y="132.7">A''N</text>
<text x="194.9" y="132.7">A'N</text>
<text x="60.6" y="165.7">ADR1</text>
<text x="95.5" y="165.7">ADR2</text>
</g>
<g font-size="1.8" fill="#848400">
<text x="30.9" y="93.6">SDA</text>
<text x="31.1" y="91.1">SCL</text>
<text x="21.5" y="101.2">BCLK</text>
<text x="240.3" y="98">BP</text>
<text x="21.5" y="103.8">SYNC</text>
<text x="240.3" y="104.4">BN</text>
<text x="38.5" y="112">IRQ</text>
<text x="37.1" y="119.6">DTX0</text>
<text x="38.8" y="114.5">IO1</text>
<text x="38.8" y="117.1">IO2</text>
<text x="36.9" y="124.7">DRX0</text>
<text x="37.1" y="122.2">DTX1</text>
<text x="36.9" y="127.2">DRX1</text>
<text x="38.8" y="129.8">IO7</text>
<text x="240.3" y="127.9">AP</text>
<text x="240.3" y="134.2">AN</text>
</g>
<g font-size="1.8" fill="#008400">
<text x="147.3" y="95.2">B'''P</text>
<text x="147.3" y="105.4">B'''N</text>
<text x="146" y="125.1">A'''P</text>
</g>
<g font-size="1.8" fill="#0000c2">
<text x="29.2" y="100.3">input in Master Mode (xxMHz)</text>
<text x="29.2" y="102.9">input in Master Mode (44.1,48kHz)</text>
<text x="24.1" y="139.7">Local Powered Master/Slave</text>
<text x="130.2" y="149.7">EMC Notch Filter</text>
<text x="154.3" y="149.7">EMC Filter</text>
<text x="130.2" y="151.8">(not on PCB)</text>
<text x="154.3" y="151.8">for FM and DAB bands</text>
</g>
</svg>
